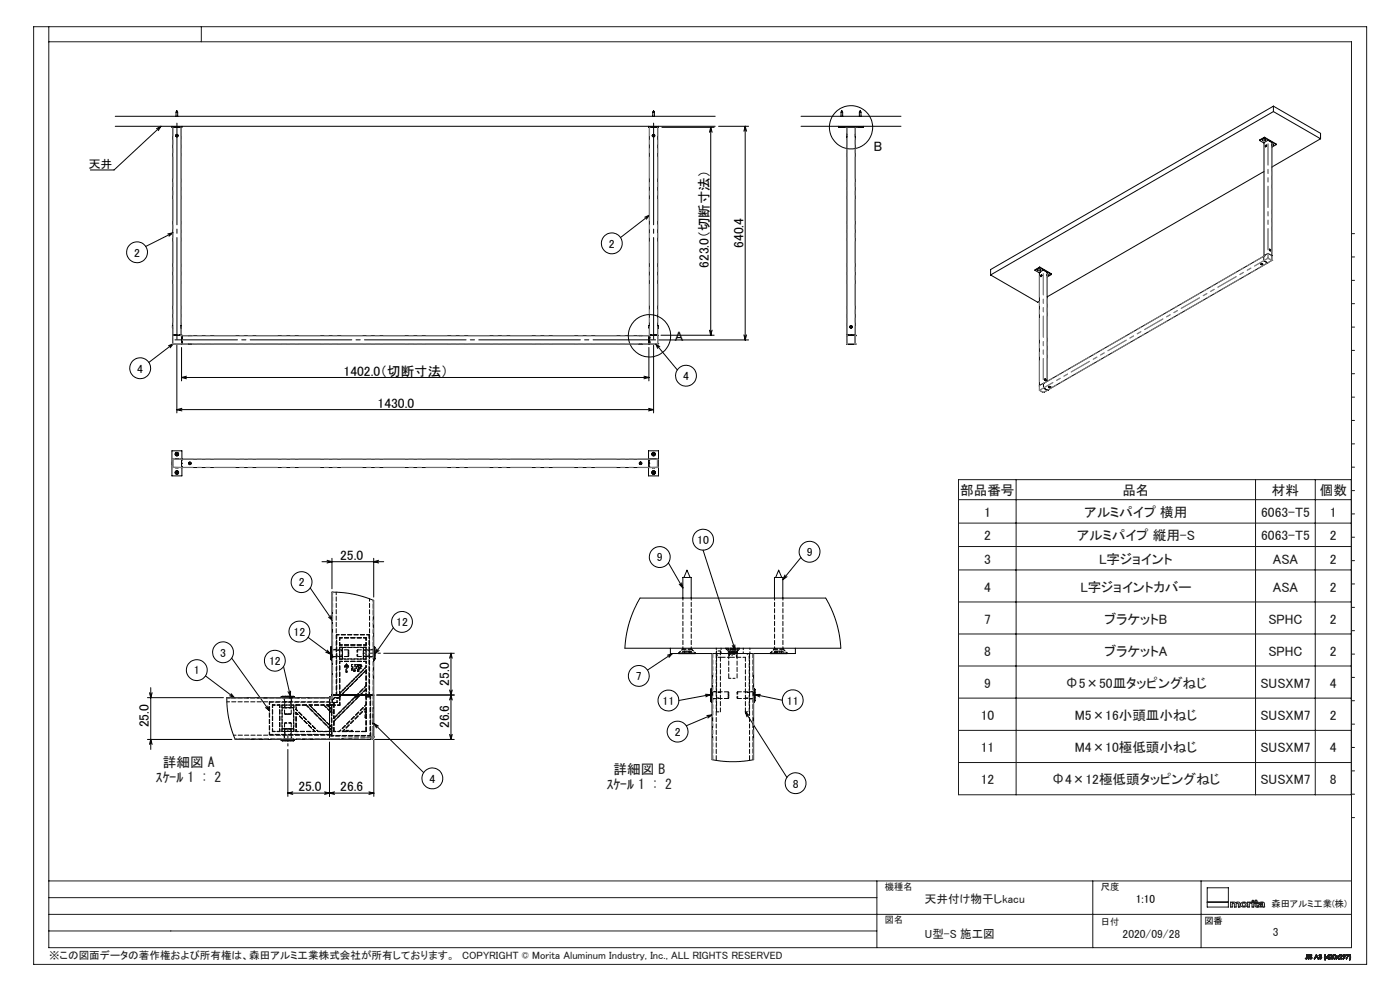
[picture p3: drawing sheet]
<svg xmlns="http://www.w3.org/2000/svg" width="420mm" height="297mm" viewBox="0 0 420 297" stroke-linecap="round" stroke-linejoin="round" font-family="sans-serif">
<g fill="none" stroke="#000" stroke-width=".3">
<path d="M34.6 37.8h180M34.6 34.9h180M48.3 37.8l-14.1 13.1h-7.1M48.3 37.8l-.8 1.4M48.3 37.8l-1.3 .8M51.6 37.8v.4h3v-.4M51.8 38.2v62.3M52.6 38.2h.1M52.6 38.2h1M52.8 34.9v-1.3h.5v1.3M52.9 33.6l.2-.4 .1 .4M53.6 38.2h.1"/>
<path d="M54.3 38.2v62.4M194.6 37.8v.4h3v-.4M194.8 38.2v62.4M195.6 38.2h.1M195.6 38.2h1M195.8 34.9v-1.3h.5v1.3M195.9 33.6l.2-.4 .2 .4M196.6 38.2h.1M197.3 38.2v62.3M198.6 38.2h15.6M213.2 38.2v62.3M213.2 38.2l.4 1.4"/>
<path d="M213.2 38.2l-.4 1.4M215.6 37.8h9M223.6 37.8v64.1M223.6 37.8l.4 1.5M223.6 37.8l-.4 1.5M240.3 37.8h30M240.3 34.9h30M251.6 37.8v.4h7.4v-.4M252.1 38.2h.1M252.1 38.2h.9M252.3 34.9v-1.3h.5v1.3M252.4 33.6l.2-.4 .1 .4"/>
<path d="M253 38.2h.1M254.1 38.2v62.3M256.6 38.2l-.1 64.9M257.6 38.2h.1M257.6 38.2h1M257.8 34.9v-1.3h.5v1.3M257.9 33.6l.2-.4 .1 .4M258.6 38.2h.1M382 31.8v1.6M382 33.4l14.2 8.2M382 31.8l14.2 8.2v1.6M382 33.4l-84.8 49"/>
<path d="M382 31.8l-84.8 49v1.6M52.9 40.6l.3 .1zM53 40.6h.1M53 40.7h.1M195.9 40.6l.3 .1zM196 40.6h.1M196 40.7h.1M254 40.2v.9M254 40.2h.1M254 41.1h.1M256.6 40.2h.1M256.6 41.1h.1"/>
<path d="M256.6 40.2v.9M377.9 42.1l1.3 .8M378.7 42h.1M378.8 41.8l-.1 .2M379 41.9h.2M379 42v.1M379 41.9v.1M379 42.1h.2M379 42h.1M379 41.9h.1M379 41.9v.2M379 42h.2"/>
<path d="M379.1 41.9h.1M379.1 42h.1M379.2 41.9h.1M379.2 42h.1M379.2 41.9v.2M379.2 41.9v.1M379.2 42.7h.1M379.2 42.7v34M379.2 51.4l-65.1 37.6M379.2 42v.1M379.3 41.8l.1 .2M379.3 41.3l-1.4 .8"/>
<path d="M379.3 41.3l3.6 2.1M379.3 41.1l3.6 2.3M379.3 41.1v.2M379.3 41.1l-1.4 1M379.4 42h.1M379.7 43.6h.2l-.2 .3zM379.7 43.8h.1M379.8 43.6l-.1 .2M379.8 43.8h-.1M379.8 43.6v.2M379.8 43.7h.1M379.9 43.5v.4l-.3 .1"/>
<path d="M380.4 42h.1M380.4 42l-1.2 .7M380.4 42l1.2 .7M381.6 43.3a.27 .27 0 0 1 .3 0 .27 .27 0 0 1 0 .4 .27 .27 0 0 1-.3 0l.4-.2zM381.6 43.5h.1M381.6 42.7h.1M381.6 42.7v33.9M381.6 43.4h.1M381.6 43.5v.1M381.7 43.5l.1 .1M381.7 43.5h.1M381.8 43.5h.1"/>
<path d="M381.8 43.4h.1M381.8 43.4v.2M381.8 43.5v.1M381.9 43.3l.1 .2M382.9 43.4l-1.3 .7M396.2 41.6l-14.6 8.5M51.9 69.8l-8.2 4.1M51.9 69.8l-1.2 1M51.9 69.8l-1.6 .3M194.8 64.5l-8.6 6.7M194.8 64.5l-.9 1.2M194.8 64.5l-1.4 .6"/>
<path d="M378.3 79.2l.2-.2 .3 .2M378.5 79.2h.1M378.6 79.2h.1M378.6 79.2h-.1M379.1 78.1h.1M379.1 76.8h.1M379.1 76.8l-66 38.1M379.1 76.8v1.3M379.2 78.1l1.1 .7M379.2 76.7h.1M379.2 76.6h.1M379.2 76.7l-.1 .1"/>
<path d="M380.3 78.8h.1M380.3 78.8l-66.1 38.1M380.4 75.9h.1M380.4 75.9l-1.2 .7M380.4 75.9l1.2 .7M380.9 74.7l-.1 .3 .3 .2M380.9 74.7h.1M381 74.9v.1M381 74.9l.1 .1M381 74.8v.2M381 75h.1M381 74.8v.1"/>
<path d="M381 74.9h.1M381.1 74.9v.1M381.5 78.1l-1.2 .7M381.5 78h.1M381.5 78.1h.1M381.5 78v.1M381.6 76.6l-.1 1.4M381.6 76.6v.1M51.7 97.6l.1 .8M51.8 97.5v.9M51.8 98.4h.1M51.8 97.5h.1"/>
<path d="M51.8 97.5l-.1 .1M54.3 98.4h.1M54.3 97.5h.1M54.4 97.5v.5M54.4 98v.4M54.4 97.5v.1M194.8 97.5v.9M194.8 98.4h.1M194.8 97.5h.1M197.3 98.4h.1M197.3 97.5h.1M197.4 97.5v.5"/>
<path d="M197.4 98v.4M197.4 97.5v.1M212.8 99l.4 1.5M213.6 99l-.4 1.5M255.2 97.9l.2 .1zM255.3 97.8v.3zM297.2 82.4l14.1 8.2 .5-.3M310.5 81l1.3 .8M311.4 80.9h.1M311.4 80.8l.3-.1a.27 .27 0 0 1 .1 .5 .27 .27 0 0 1-.4-.3zM311.4 80.8l.1-.1a.31 .31 0 0 1 .5 0 .31 .31 0 0 1-.1 .5 .31 .31 0 0 1-.5-.2zM311.4 80.7v.2"/>
<path d="M311.5 81h.1M311.6 80.9h.1M311.6 80.8h.1M311.6 80.8v.2M311.6 80.9l-.1 .1M311.6 81h.1M311.7 81h.1M311.7 80.9h.1M311.8 80.9h.1M311.8 80.8h.1M311.8 80.8v.2M311.8 80.9v.1"/>
<path d="M311.8 80.8l-.3 .1M311.8 81.6h.1M311.8 81.6v33.9l1.1-.6M311.9 80.7l.1 .2M311.9 80.2l-1.4 .8M311.9 80.2l3.6 2.1M311.9 80l3.6 2.3M311.9 80v.2M311.9 80l-1.4 1M312 80.9h.1M312.2 82.9h.1M312.3 82.7h.1"/>
<path d="M312.3 82.5v.2M312.3 82.6v.1M312.3 82.6h.1M312.4 82.6l-.1 .1M312.5 82.4h.1M312.5 82.4l-.3 .5M312.9 81h.1M312.9 81l-1.1 .6M313 81l1.1 .6M314.1 82.4h.1M314.1 82.2a.26 .26 0 0 1 .4 0 .26 .26 0 0 1 0 .4 .26 .26 0 0 1-.4 0l.5-.2zM314.1 81.6h.1"/>
<path d="M314.1 81.6v32.7M314.1 82.5h.1M314.2 82.3h.1M314.2 82.4h.1M314.2 82.3h-.1M314.2 82.4v.1M314.3 82.4l.1 .1M314.3 82.4h.1M314.4 82.3h.1M314.4 82.4h.1M314.4 82.3v.2M314.4 82.3h-.1"/>
<path d="M314.4 82.4v.1M314.4 82.3v.1M314.5 82.2l.1 .2M315.5 82.3l-1.4 .7M51.8 100.5v2.5M51.8 100.5h.1M51.8 103h.1M51.8 103l.2 .1M51.8 100.5h2.5M52 103.1h.1M52 103l-7.3 5.6M52 103l-1 1.2"/>
<path d="M52 103l-1.4 .6M52 103.1h2.5M52.1 100.5h.1M52.3 100.5h.1M52.6 100.5h.1M52.8 100.5h.1M53.1 103.5v20.3M53.8 100.5h.1M54 100.5h.1M54.3 100.5h.1M54.3 100.6h.1M54.3 100.5l.1 .1"/>
<path d="M54.4 100.6h140.4M54.5 104.1v10.1M54.5 113.1h140.2M54.5 113.1l1.5 .4M54.5 100.6h.1M54.5 103.1h.1M54.5 101.1h.1M54.5 102.8h.1M54.5 102.7h.1M54.5 102.4h.1M54.5 101.4h.1M54.5 100.9h.1"/>
<path d="M54.5 101.2h.1M54.5 102.3h.1M54.5 100.6v2.5M54.5 103.1h140.2M56 112.7l-1.5 .4M56.6 100.6h.4M56.6 103.2h.8M56.6 100.6h.1M56.6 103.1v.1M57 100.5l.4 .1M57 100.5l-.4 .1M57 100.6h.4"/>
<path d="M57.4 100.6h.1M57.4 103.1v.1M191.8 100.6h.8M191.8 103.2h.4M191.8 100.6h.1M191.8 103.1v.1M192.2 103.2h.4M192.6 103.2h-.4M192.6 100.6h.1M192.6 103.1v.1M193.2 112.7l1.5 .4M194.7 104.1v10.1"/>
<path d="M194.7 113.1l-1.5 .4M194.7 100.6h.1M194.7 103.1h2.5M194.7 103.1h.1M194.7 101.1h.1M194.7 101.2h.1M194.7 101.4h.1M194.7 102.3h.1M194.7 102.5h.1M194.7 102.7h.1M194.7 102.8h.1M194.7 100.9h.1"/>
<path d="M194.7 100.6v2.5M194.8 100.6h.1M194.8 100.5h.1M194.8 100.5h2.5M195.1 100.5h.1M195.4 100.5h.1M196.1 103.5v20.3M196.3 100.5h.1M196.5 100.5h.1M196.7 103l6.5 7.9M196.7 103l1.2 .9M196.7 103l.6 1.4"/>
<path d="M196.9 100.5h.1M197 100.5h.1M197.2 103.1h.1M197.3 100.5v2.5M197.3 103h.1M197.3 103l-.1 .1M197.7 101.9h26.9M198.3 100.5h15.9M223.2 100.4l.4 1.5M224 100.4l-.4 1.5M254 100.5h.1M254 100.5l.1 2.6"/>
<path d="M254 100.6h.1M254.1 103l.1 .1M254.1 103.1h.1M254.1 100.5h2.4M254.1 103v.1M254.1 103.1h2.4M254.2 103.1h.1M254.2 100.5h.1M254.3 100.5h.1M254.9 103.2h.8M254.9 103.1v.1M255.3 100.5h.1"/>
<path d="M255.7 103.1v.1M256.3 100.5h.1M256.5 103.1h.1M256.5 100.5h.1M256.6 100.5h.1M256.6 100.6h.1M311.8 115.6v1.4M311.8 117h.1M311.9 117l1.1 .6M312.9 114.9h.1M313 117.6h.1M313 114.9h.1"/>
<path d="M313 114.9l.1 1.4M313.1 114.9h.1M313.1 116.3h.1M313.1 114.9l-.1 .1M313.1 116.3l1.1 .6M313.4 113.6h.1M313.4 113.6l.3 .5M313.6 113.7v.2zM313.6 113.8h.1M313.6 113.8v.1M313.7 114.1h.1M314.2 116.9l-1.2 .7"/>
<path d="M314.2 116.9h.1M314.5 116h.1M314.5 116l.2-.2 .4 .2M314.7 116h.1M314.8 116h-.1M314.8 116l-.1 .1M314.8 116l.1 .1M314.9 116h-.1M314.9 116v.1M315.1 116h.1M51.8 138.5v.8M51.8 138.5h.1"/>
<path d="M51.8 139.3h.1M52.7 137.5h.8M52.7 137.5v.1M52.8 136l.2-.1a.26 .26 0 0 1 .3 .2 .26 .26 0 0 1-.3 .2zM53.1 122.8h143M53.1 122.8l1.5 .4M53.5 137.5v.1M54.3 137.6h.1M54.5 137.6v.1M54.5 137.6h.1M54.5 137.6h-2.7v2.5M54.5 138.8h.1"/>
<path d="M54.5 139.8h.1M54.5 137.9h.1M54.5 137.6v2.5M54.5 137.6h140.2M54.6 122.4l-1.5 .4M54.6 137.6v-2.5h-3v7.5h3v-2.5M56.8 138.8l.3 .1zM56.9 138.7l.1 .3zM192 138.8l.3 .1zM192.1 138.7l.1 .3zM194.6 122.4l1.5 .4M194.6 137.6v-2.5h3v7.5h-3v-2.5"/>
<path d="M194.7 137.6v.1M194.7 137.6h.1M194.7 137.6h2.6v2.5h-145.4M194.7 138.8h.1M194.7 139.8h.1M194.7 137.9h.1M194.7 137.7v2.4M194.8 137.6h.1M194.8 137.6h2.5M195.7 137.5h.8M195.7 137.5v.1M195.8 136l.2-.1 .3 .1a.26 .26 0 0 1-.2 .4 .26 .26 0 0 1-.3-.4z"/>
<path d="M196.1 122.8l-1.5 .4M196.5 137.5v.1M197.3 138.5h.1M197.3 139.3h.1M197.4 138.5v.8M51.9 140.1h.1M52.7 140.2h.8M52.7 140.1v.1M52.8 141.5l.3-.1 .2 .3-.3 .1zM53.5 140.1v.1M54.3 140.1h.1M54.5 140.1h.1"/>
<path d="M194.7 140.1h.1M194.8 140.1h.1M195.7 140.2h.8M195.7 140.2h.7M195.7 140.1v.1M195.8 141.5l.2-.1a.26 .26 0 0 1 .3 .2 .26 .26 0 0 1-.3 .2zM196.5 140.1v.1M196.5 140.2h-.1M93.1 176.2l6.7 9.8M96.6 168.3h18.5M98.1 167.9l1.5 .4-1.5 .4M99.6 167.3v9.2"/>
<path d="M112.1 167.3v11.7M113.6 167.9l-1.5 .4 1.5 .4M192 179.2h55.7l1.7 3.3 1.6 4.3 .8 3.7 .4 3.8h-64.7l.4-3.8 .8-3.8 1.4-3.8zM200.5 168.7l4.4 7.5M203.8 175.1l1.1 1.1M204.5 174.7l.4 1.5M204.9 179.2v-6.1h2.5v6.1M205.2 173.1l.9-2.2 .9 2.2M210.9 164.9l9.6 29.9M232.3 179.2v-6.1h2.5v6.1M232.7 173.1l.9-2.2 .9 2.2M235.5 172.3l-.7 1.4"/>
<path d="M236.1 172.8l-1.3 .9M240.3 167.1l-5.5 6.6M69.5 197.2l11.4 15.8M85.1 199.7l2 9M92.4 191l6.8 5M97.7 195.5l1.5 .5M98.2 194.8l1 1.2M98.6 185l1.2 1M99.2 184.5l.6 1.5M99.3 193.8v4M99.3 193.8l-.1 .3v3.3l.1 .4M99.3 197.8h.3"/>
<path d="M99.3 193.8h.3M112.1 197.8h.3M112.1 193.8h.3M112.4 193.8v4M112.4 193.8l.1 .3v3.3l-.1 .4M113.1 194.5l-.6 1.4M113.7 194.9l-1.2 1M115.1 195.8h21.2M118 188.1l-5.5 7.8M135.3 195.8v25.8M135.3 195.8l.4 1.5M135.3 195.8l-.4 1.5"/>
<path d="M201.1 194.3v1.6h37.5v-1.6M201.7 195.9l-7.5 4.9M201.7 195.9l-1 1.1M201.7 195.9l-1.5 .5M203.6 195.9h5M213.6 195.9v31.8l5.1 .6 3.5-.1 3.9-.5v-31.8M219.7 193.5l.8 1.3M220.5 193.2v1.6M231.1 195.9h5M44.2 209.1h22.8M44.8 207.6l.4 1.5 .4-1.5M45.2 206.1v18.5"/>
<path d="M61.6 202.6l8.7 6.5M68.9 208.5l1.4 .6M69.4 207.9l.9 1.2M79.7 212.1l1.2 .9M80.3 211.6l.6 1.4M84.3 208.8l.4-.1h3.3l.3 .1M84.3 208.8h4M84.3 208.8v.3M86.4 207.3l.7 1.4M87.2 207.1l-.1 1.6M88.3 208.8v.3M98.8 209v12.6h-28.2l-.2-.2-1.1-3.4-.7-2.7-.4-3.1-.2-3.1h30.8"/>
<path d="M98.8 211.3h.1M98.8 212h.1M98.8 217.4h.1M98.8 218.3h.1M98.8 219.2h.1M98.8 210.4h.1M98.8 213.1h.1M98.8 209.1v.2M98.8 208.9v.2M98.8 208.9l.6 .1M98.8 208.9l.1 .1M99.5 208.8l-.2 .1"/>
<path d="M99.5 208.3h.1M99.5 208.3l.1 .5M99.6 208.3h.2M99.6 208.8l-.2 .2M99.6 208.3v-30.9l6.1 .6 3.2 .8 3.2 1.1v28.4M99.8 208.3h12.3M101 208.3h.1M102.4 208.3h.1M107.1 208.3h.1M108.1 208.3h.1M109.8 208.3h.1M110.7 208.3h.1"/>
<path d="M110.8 208.3h.1M112.1 208.3v12.5M112.1 216.8l15 14.8M112.1 216.8l1.4 .8M112.1 216.8l.9 1.4M113 208.3h23.3M134.9 206.8l.4 1.5M135.3 208.3l.4 1.5M135.3 208.3l-.4 1.5M135.7 206.8l-.4 1.5M211.6 208.1l1.5 .1M213.1 208.2l-9.4 1.7"/>
<path d="M213.1 208.2l-1.4 .6M213.4 206.4l-.3 .3v3.3l.3 .4M213.4 206.4v4M213.4 206.4h.2M213.4 210.4h.2M213.6 214.2l-7.7 3.3M213.6 214.2l-1.2 1M213.6 214.2l-1.5 .3M223.6 213.4l12.5 19.6M223.6 213.4l1.2 1M223.6 213.4l.5 1.4M226.1 206.4h.2"/>
<path d="M226.1 210.4h.2M226.3 206.4v4M226.3 206.4l.3 .3v3.3l-.3 .4M226.6 208.2l8.1 1.7M226.6 208.2l1.3 .7M228.1 208.1l-1.5 .1M44.2 221.6h25.4M44.8 223.1l.4-1.5 .4 1.5M84.3 221.9l.4 .2h3.3l.3-.2M84.3 221.9h4M84.3 221.6v.3M86.4 224.6v14.1"/>
<path d="M86.4 237.7h25.7M86.4 237.7l1.4 .4M87.8 237.3l-1.4 .4M88.3 221.6v.3M97.4 237.3l1.4 .4M98.8 221.4v.2h12.6M98.8 220.1h.1M98.8 220.2h.1M98.8 237.7l-1.4 .4M98.8 222.4v16.3M98.8 237.7l1.6 .4M100.4 237.3l-1.6 .4"/>
<path d="M110.7 237.3l1.4 .4M111.4 221.6h.1M112.1 220.8l-.2 .6-.5 .2M112.1 220.8h.1M112.1 221.8v16.9M112.1 237.7l-1.4 .4M112.4 221.6h23.9M134.9 220.1l.4 1.5M135.7 220.1l-.4 1.5"/>
<circle cx="255.3" cy="38.2" r="6.5"/>
<circle cx="53.1" cy="40.7" r=".39"/>
<circle cx="53.1" cy="40.7" r=".33"/>
<circle cx="196" cy="40.7" r=".39"/>
<circle cx="196.1" cy="40.7" r=".33"/>
<circle cx="379.1" cy="42.1" r=".27"/>
<circle cx="379.1" cy="41.9" r=".29"/>
<circle cx="379.8" cy="43.7" r=".23"/>
<circle cx="41.1" cy="75.6" r="3.1"/>
<circle cx="183.5" cy="72.9" r="3.1"/>
<circle cx="378.6" cy="79.1" r=".23"/>
<circle cx="378.6" cy="79.2" r=".2"/>
<circle cx="381" cy="74.9" r=".18"/>
<circle cx="381" cy="75" r=".23"/>
<circle cx="255.3" cy="98" r=".32"/>
<circle cx="255.3" cy="98" r=".4"/>
<circle cx="312.3" cy="82.6" r=".2"/>
<circle cx="312.3" cy="82.6" r=".23"/>
<circle cx="42.1" cy="110.4" r="3.1"/>
<circle cx="194.8" cy="100.6" r="6.4"/>
<circle cx="205.8" cy="112.6" r="3.1"/>
<circle cx="313.6" cy="113.9" r=".18"/>
<circle cx="313.6" cy="113.9" r=".23"/>
<circle cx="314.8" cy="116" r=".18"/>
<circle cx="314.8" cy="116" r=".22"/>
<circle cx="53.1" cy="136.1" r=".5"/>
<circle cx="53.1" cy="136.1" r=".54"/>
<circle cx="57" cy="138.9" r=".33"/>
<circle cx="57" cy="138.9" r=".4"/>
<circle cx="192.2" cy="138.9" r=".4"/>
<circle cx="192.2" cy="138.9" r=".33"/>
<circle cx="196.1" cy="136.1" r=".54"/>
<circle cx="196.1" cy="136.1" r=".5"/>
<circle cx="53.1" cy="141.6" r=".5"/>
<circle cx="53.1" cy="141.6" r=".54"/>
<circle cx="196.1" cy="141.6" r=".54"/>
<circle cx="196.1" cy="141.6" r=".5"/>
<circle cx="90.5" cy="174.5" r="3.1"/>
<circle cx="197.9" cy="166.9" r="3.1"/>
<circle cx="210.9" cy="161.7" r="3.1"/>
<circle cx="242.9" cy="165.4" r="3.1"/>
<circle cx="66.9" cy="195.5" r="3.1"/>
<circle cx="82.5" cy="198" r="3.1"/>
<circle cx="89.8" cy="189.3" r="3.1"/>
<circle cx="120.6" cy="186.4" r="3.1"/>
<circle cx="59" cy="200.8" r="3.1"/>
<circle cx="191.7" cy="202.6" r="3.1"/>
<circle cx="200.5" cy="210" r="3.1"/>
<circle cx="203.3" cy="219.3" r="3.1"/>
<circle cx="237.8" cy="209.9" r="3.1"/>
<circle cx="129.7" cy="233.3" r="3.1"/>
<circle cx="238.7" cy="234.7" r="3.1"/>
</g>
<g fill="none" stroke="#191924" stroke-width=".3">
<path d="M10.1 8h399.9v281h-399.9zM14.6 8v276h390.8v-271.5h-390.8M60.4 8v4.5M405.4 70h1M405.4 77h1M405.4 84h1M405.4 91h1M405.4 98h1M405.4 105h1M405.4 112h1M405.4 119h1M405.4 126h1"/>
<path d="M405.4 133h1M287.5 143.8h117.9v94.4h-117.9zM287.5 149.8h117.9M287.5 156.8h117.9M304.8 143.8v94.4M376.7 143.8v94.4M394.6 143.8v94.4M405.4 140h1M405.4 147h1M405.4 154h1M287.5 163.8h117.9M287.5 170.8h117.9"/>
<path d="M405.4 161h1M405.4 168h1M405.4 175h1M287.5 180.4h117.9M287.5 190h117.9M287.5 199.6h117.9M405.4 182h1M405.4 189h1M405.4 196h1M287.5 209.2h117.9M287.5 218.9h117.9M405.4 203h1"/>
<path d="M405.4 210h1M405.4 217h1M287.5 228.5h117.9M405.4 224h1M405.4 231h1M405.4 238h1M405.4 245h1M14.6 279h248.5M14.6 274h390.8M14.6 269h248.5M14.6 264h390.8M263.1 264v20"/>
<path d="M327.8 264v20M360.3 264v20M362.2 270.4h6.3M362.2 266.1h6.3v5.7h-6.3zM369.2 270.4h.5v.1l.5-.2 .5 .3a.75 .75 0 0 1 1.3 .2v1h-.5v-.9a.34 .34 0 0 0-.4-.3 .34 .34 0 0 0-.3 .4v.8h-.5v-.9a.32 .32 0 0 0-.3-.3 .32 .32 0 0 0-.3 .4v.8h-.5zM372.4 270.6a.94 .94 0 0 1 1.2-.2 .94 .94 0 0 1 .3 1.2 .94 .94 0 0 1-1.2 .3 .94 .94 0 0 1-.3-1.3zM374.3 270.4h.5v.1l.7-.2v.3l-.7 .3v.9h-.5zM375.6 270.4h.5v1.4h-.5zM376.6 269.8h.4v.6h.4v.2h-.4v.9l.4 .1v.3l-.8-.2v-1.1h-.3v-.2h.3zM377.7 270.6a.96 .96 0 0 1 1.1-.2 .96 .96 0 0 1 .5 1.1l.1 .3-.6-.1a.69 .69 0 0 1-.8 .2 .69 .69 0 0 1-.4-.7l.3-.2a.65 .65 0 0 0 .9-.4l-1.2 .2zM378 271.3l.8-.2a.44 .44 0 0 1-.3 .5 .44 .44 0 0 1-.5-.2zM391.7 287.2l-.1 .1"/>
<path d="M392.1 286.9l-.2 .4-.2-.1M392.1 286.9l-.1 .4-.3-.1M392.1 286.9v-.8l.1 .8M392.2 286.9v.4h-.6M392.2 286.9l-.2 .5-.4-.1M392.5 286.1l.2 1.3zM392.9 287.1h-.1M393.5 286.4l-.4-.1 .5 .9-.4 .2-.4-.3M393.5 286.4l-.4-.2 .1 .4a.41 .41 0 0 1 .3 .6 .41 .41 0 0 1-.7-.1M393.6 286.3l-.5-.2-.2 .2 .6 .8-.4 .2-.2-.2M393.6 286.3l-.6-.1-.1 .3 .6 .6-.3 .2-.3-.2M393.6 286.3l-.1 .1"/>
<path d="M394.9 286.1l.6 1.3-.3-.5h-.6l-.3 .5zM394.9 286.4l.2 .4h-.4zM395.6 287h.2M395.7 286.4l.5-.3 .3 .8-.4 .5-.4-.1-.1-.3M395.7 286.4l.3-.3a.32 .32 0 0 1 .4 .1 .32 .32 0 0 1-.1 .5 .42 .42 0 0 1 0 .7 .42 .42 0 0 1-.7-.4M395.7 286.4h.1M395.8 286.4l.3-.2 .2 .1-.3 .3M395.8 286.4l.2-.2 .3 .1-.3 .3M396 286.7l.3 .1v.4l-.3 .1-.2-.3M396 286.7h.1a.3 .3 0 0 1 .3 .4 .3 .3 0 0 1-.3 .2 .3 .3 0 0 1-.3-.3M396 286.6v.1M397.5 287.7h.1"/>
<path d="M397.5 286.1l-.2 .7 .2 .9M397.5 286.1l-.2 .6 .2 1M397.5 286.1h.2M397.7 286.1l-.2 .6 .1 1M398.5 286.4v.5h-.4zM398.6 286.1h.1M398.6 286.1l.1 1-.2 .3v-.3h-.7zM398.9 286.5l.2-.4 .5 .1 .1 .3-.2 .4M398.9 286.5a.42 .42 0 0 1 .6-.3 .42 .42 0 0 1 0 .7M398.9 286.5h.1M399 286.5l.2-.3h.3l.1 .3-.3 .3M399 286.5a.3 .3 0 0 1 .4-.3 .3 .3 0 0 1 .1 .5l-.2 .1"/>
<path d="M399.3 286.8l-.4 .6h.8l-.6-.1 .4-.4M400 286.2h.6v1.1a.61 .61 0 0 1-.8-.3 .61 .61 0 0 1 .2-.8zM401.8 286.5l.2-.4 .5 .1 .1 .3-.2 .4M401.8 286.5a.43 .43 0 0 1 .6-.4 .43 .43 0 0 1 0 .8M401.8 286.5h.1M401.9 286.5l.2-.3h.3l.1 .3-.3 .3M401.9 286.5a.29 .29 0 0 1 .4-.3 .29 .29 0 0 1 .1 .5l-.2 .1M402.2 286.8l-.5 .6M402.4 286.9l-.4 .4 .6 .1h-1.1l-.3-.4-.4 .4 .4-.5-.4-.4 .4 .3 .5-.3-.4 .4 .4 .5M403 286.3h.4v.4h-.4zM403.3 286.8l-.5-.3 .4-.4 .4 .2-.1 .5M403.3 286.8a.39 .39 0 0 1-.4-.5 .39 .39 0 0 1 .6-.2 .39 .39 0 0 1 0 .6v.1"/>
<path d="M403.3 286.8l-.3 .6 .5-.6M403.9 286.1h.8l-.7 1.3 .5-1.2zM404.8 287.7h.2M404.9 286.1l.1 1-.2 .6M404.9 286.1h.1M405 286.1l.2 1.1-.2 .5M405 286.1l.2 1-.2 .6"/>
<circle cx="373.2" cy="271.1" r=".5"/>
<circle cx="375.9" cy="270" r=".24"/>
<circle cx="400.3" cy="286.8" r=".46"/>
</g>
<path d="M108.9 195.8h5.2M86.4 223.6v-5.3" fill="none" stroke="#000" stroke-width=".3" stroke-dasharray="30.5 1.3 1.3 1.3" stroke-dashoffset="29.8"/>
<path d="M53.1 36.1v66.3M196.1 36.1v66.3" fill="none" stroke="#000" stroke-width=".3" stroke-dasharray="30.5 1.3 1.3 1.3" stroke-dashoffset="-.8"/>
<path d="M196.7 101.9h-144.2" fill="none" stroke="#000" stroke-width=".3" stroke-dasharray="30.5 1.3 1.3 1.3" stroke-dashoffset="11.7"/>
<g fill="none" stroke="#808080" stroke-width=".3" stroke-dasharray="6.3 1.3 1.3 1.3 1.3 1.3">
<path d="M379 41.9h.1M379.1 41.9v.1M379.2 41.9v.1M379.2 41.9h.1M381.6 43.4h.1M381.7 43.4v.1M381.8 43.4h.1M379.2 78.1l1.1-.7M379.2 76.7h.1M379.2 76.6v.1M379.2 76.7l-.1 .1M380.3 78.8l1.1-.7"/>
<path d="M380.3 77.4l.1-.1M380.3 77.4h.1M380.3 77.4l.1 .1M380.4 77.3v-1.4M380.4 77.4v.1M380.4 77.4h.1M380.4 77.5l-1.2 .6M380.4 77.5l.1-.2M380.4 77.5v-.1M380.4 77.5h.1M380.4 77.4v-.1M380.4 77.4l.1-.1"/>
<path d="M380.4 75.9l.1 1.4M380.5 77.3l-.1 .1M380.5 77.3h-.1M380.5 77.3h.1M380.5 77.3l1 .7M381.4 78.1l.1-.1M381.4 78.1l-1-.6M381.4 78.1h.1M381.5 78.1h-.1M381.5 78h.1M381.5 78l.1-1.4M381.6 78h-.1"/>
<path d="M311.6 80.8v.1M311.6 80.9h.1M311.7 80.9h.1M311.8 80.8v.1M314.2 82.3h.1M314.2 82.4h.1M314.3 82.4h.1M314.4 82.3h.1M51.8 103h.1M51.9 100.4v2.5M51.9 103l-.1-.1M51.9 103h.1"/>
<path d="M51.9 103h-.1M51.9 102.9l.1 .1M51.9 102.9h-.1M51.9 102.9v.1M52 103h.1M52 103h-.1M52 103.1l-.1-.1M52 103l2.5 .1M52 103v.1M54.3 100.6v-.1M54.3 100.6v-.2M54.3 100.5h.1"/>
<path d="M54.3 100.5l.1 .1M54.4 100.6h-.1M54.4 100.6h.1M54.5 100.6h-.2M194.7 103.1l2.5-.1M194.8 100.6h.1M194.8 100.5l.1 .1M194.8 100.5v.1M194.8 100.5h.1M194.9 100.4v.2M194.9 100.6h-.1M194.9 100.6h-.2"/>
<path d="M197.2 103v-.1M197.2 103v.1M197.2 103.1h.1M197.2 102.9l.1-2.5M197.3 103l-.1-.1M197.3 103l-.1 .1M197.3 103v-.1M197.3 103h.1M197.3 103v.1M197.3 102.9h-.1M197.3 102.9v.1M254.1 100.6h.1"/>
<path d="M254.1 103.1v-.1M254.1 102.9v-2.5M254.1 103v-.1M254.1 103v.1M254.1 100.4l.1 2.5M254.1 103.1h.1M254.1 103l.1-.1M254.1 103h.1M254.2 102.9h-.1M254.2 102.9v.1M254.2 102.9l-.1 .1M254.2 103h2.3"/>
<path d="M254.2 103.1v-.1M254.2 103.1h-.1M256.4 103.1v-.1M256.4 103.1l.1-.1M256.4 103h.1M256.5 103v-.1M256.5 103h.1M256.5 102.9v-2.5M256.5 103.1v-.1M256.5 103h-.1M256.6 102.9h-.1M256.6 102.9l-.1 .1"/>
<path d="M256.6 102.9v.1M256.6 103h.1M256.6 103h-.1M256.6 103v.1M256.6 103l-.1 .1M256.6 100.4v2.5M256.6 100.6h.1M311.8 115.5l.1 1.4M311.9 116.9h-.1M311.9 116.9h.1M311.9 116.9v.1M311.9 117v-.1"/>
<path d="M311.9 116.9l1.2-.7M312 117l1 .6M312 117h.1M312 117l-.1-.1M312 117h-.1M313 115v-.1M313 114.9v.1M313 114.9h.1M313 117.6h.1M313 117.6h-.1M313 117.6l1.2-.7M313.1 114.9l-.1 .1"/>
<path d="M313.1 116.3l-1.2 .7M51.8 140v-2.3M51.8 137.7l.1-.1M51.8 140h.1M51.8 137.7h.1M51.8 140l.1 .1M51.8 137.7v-.1M51.9 137.6h.1M51.9 137.6v.1M51.9 137.6l-.1 .1M51.9 137.7h-.1M51.9 137.7v-.1"/>
<path d="M52 137.6h.1M52 137.6h-.1M52 140h-.2M52 140h-.1M52 137.7h-.2M52 137.7v2.3M52 137.7h-.1M52 140h.1M52 140l2.5 .1M52 137.6v.1M52 137.6h2.5M52 137.7l-.1-.1"/>
<path d="M52 137.7h.1M54.3 137.6h.1M54.5 137.6l-2.5 .1M194.7 137.6h2.5M194.9 137.6h.1M197.2 140h.1M197.2 140v-.1M197.2 137.7l-2.5-.1M197.2 137.6h.1M197.2 137.6v.1M197.2 139.9l.1 .1M197.2 139.9v-2.2"/>
<path d="M197.2 137.7h.1M197.2 137.7l.1-.1M197.3 137.6h.1M197.3 137.6v.1M197.3 137.6h-.1M197.3 140h.1M197.3 137.7v2.3M197.3 137.7v-.1M197.3 137.7h.1M197.3 137.7l-.1-.1M197.3 140v.1M51.8 140.1v-.1"/>
<path d="M51.9 140h.1M51.9 140h-.1M51.9 140v.1M51.9 140.1h.1M52 140.1l-.1-.1M52 140.1v-.1M52 140.1h-.1M54.3 140.1h.1M54.5 140.1h-2.5M194.7 140.1l2.5-.1M194.9 140.1h.1M197.2 140.1v-.1"/>
<path d="M197.2 140.1h-2.5M197.2 140.1h.1M197.2 140.1l.1-.1M197.3 140.1h-.1M213.8 195.8v31.9M99.3 209v-.1M99.6 208.8l-.2 .2M99.6 208.8l.2 .4M99.6 208.7h-.1M99.8 209.2l-.4-.2M99.8 209.2h-.9M99.8 208.3v.9"/>
<path d="M111.4 221.1l.3-.3M111.4 221.1v.5M111.4 221.1l.3 .3M111.4 221.6l.3-.2M111.7 221.4l-.3 .2M111.7 221.4h.1M112 221.1l-.3-.3M112 221.1l-.3 .3M112 221.1l.2-.3M112 221.1h.1M112.2 220.8h-.5M112.2 220.8l-.2 .3"/>
<path d="M226 227.7v-31.9"/>
</g>
<path d="M51.9 38.1v62.3M194.9 38.1v62.3M254.1 38.1v62.3M54.3 100.4v-62.3M197.3 100.4v-62.3M256.5 100.4v-62.3" fill="none" stroke="#808080" stroke-width=".3" stroke-dasharray="6.3 1.3 1.3 1.3 1.3 1.3" stroke-dashoffset="3.8"/>
<path d="M54.5 103.1h140.2M194.7 100.6h-140.2M194.7 137.6h-140.2M54.5 140.1h140.2" fill="none" stroke="#808080" stroke-width=".3" stroke-dasharray="6.3 1.3 1.3 1.3 1.3 1.3" stroke-dashoffset="2.9"/>
<g fill="none" stroke="#000" stroke-width=".3" stroke-dasharray="1.3 .6" stroke-dashoffset=".5">
<path d="M100.9 177.5v30.8M110.9 179.4v28.9M100.9 190.2h9.9M101.9 198.2v9.7M101.9 191.1v2.2M101.9 194h7.9M101.9 198.2h7.9M101.9 193.3v-2.1M101.9 191.2h7.9M101.9 198.3h7.9M104 199l-.7 .7M104.4 195.8v-1"/>
<path d="M104.4 196.8v-1M104.6 199.7l-.6-.7M109.8 193.3h-7.9M109.8 191.2v2.1M109.8 197.5h-7.9M109.8 191.1h-7.9M109.8 193.3v-2.2M109.9 193.3v-2.2M110.8 196.6v11.7M219.4 195.4h.5h-1.1h.6M219.5 195.6h.4h-1.1h.7M219.6 197h4"/>
<path d="M220.3 195.6h-.4h1h-.6M220.3 195.4h-.4h1.1h-.7M68 209.2h30.9M68.1 210.3h30.8M81.7 211.3h2.2M81.8 211.3v7.9M81.8 219.2h2.1M81.8 211.3h2.1M81.8 219.2v-7.9M83.9 211.3v7.9M83.9 219.2h-2.1M83.9 211.3h-2.1"/>
<path d="M83.9 219.3h-2.2M84.6 219.2v-7.9M85.4 213.9h1M86.4 213.9h1M88.2 211.3v7.9M94.4 219.2l-5.5-5.5M98.1 211.3l.8 .7M98.2 211.3l.7 .7M98.9 209.2h.9M98.9 209v2.3M99.5 218.9v-.9M99.5 213.6v-.9"/>
<path d="M99.5 219.3h-4.1M99.5 212.8l-1.5-1.5M99.6 209.7l.7-.7M99.8 208.3v-30.9M99.8 209.2v-.9M100.1 211.3v4M100.2 210.5h.9M100.4 209.1l-.7 .7M100.9 208.3v-11.7M101.9 208.3h-2.3M101.9 211.3v-2.2M106.5 208.9h1"/>
<path d="M106.5 208.8h1M109.8 212.3l-6.9 6.9M218.4 208.3v-1M218.4 209.3v-1M70.1 220.3h28.8M80.8 220.2v-9.9M98.9 220.2h-11.7M99.4 220.5h11.7M111.1 220.5v-11.7"/>
</g>
<g fill="none" stroke="#000" stroke-width=".3" stroke-dasharray="1.3 .6" stroke-dashoffset=".4">
<path d="M101.9 198.2h8M101.9 197.5h.8M102.7 194h-.8M102.7 194.1h6.3M104.6 195.8v.8M104.6 194.9v.9M109 197.5h-6.3M109.1 197.5h.7M109.8 194h-.7M109.9 191.1h-8M109.9 193.3h-8M218.5 195.1v.7"/>
<path d="M221.2 195.8v-.7M81.7 219.3v-8M83.9 219.3v-8M84.6 211.3v.8M84.6 218.5v.7M84.7 218.4v-6.3M86.4 214.1h-.9M87.2 214.1h-.8M88.1 212.1v6.3M88.1 219.2v-.7M88.1 212.1v-.8M88.8 213.5l5.8 5.8"/>
<path d="M92.9 211.3h4.2M94.5 219.2l-5.7-5.6M97.2 211.3h-4.4M98 211.3h.9M98.9 211.3h-.8M98.9 213l-1.7-1.7M98.9 218.3l-7-7M98.9 218.4l-7.1-7.1M98.9 213.1l-1.8-1.8M98.9 217.4l.6 .6M98.9 217.3l.5 .5M98.9 212l.5 .5"/>
<path d="M98.9 212.1l.6 .6M98.9 210.4v.9M98.9 209v2.3M99.4 217.8v-4.2M99.4 218.9l-.5-.5M99.4 213.6l-.5-.5M99.5 213.6v4.3M99.5 213.6l-.6-.6M99.5 218.9l-.6-.6M99.5 212.8v.8M99.5 218.1v.8M99.6 210.6v-.9"/>
<path d="M99.7 209.8v.7M100.2 211.3v-.7M100.2 210.5v.8M100.4 209.1h.7M101.9 208.3v.9M101.9 208.3h-2.3M101.9 209v-.7M101.9 208.3h-.9M101.9 209.2h-.8M101.9 209.1h-.8M102.4 208.3l-.5 .5M102.5 208.3l-.6 .5"/>
<path d="M102.8 219.2l7-7M106.5 208.8l.6-.5M107.6 201.2v-.8M108.1 208.3l-.6 .5M109.8 206.6l-1.7 1.7M109.8 208.8h.9M109.8 208.9v2.3M109.9 208.9v-2.5M109.9 208.9v2.3M218.6 208.3v.9M218.6 207.5v.8"/>
</g>
<g fill="none" stroke="#000" stroke-width=".3" stroke-dasharray="1.3 .6">
<path d="M99.7 195.9v-.3M99.7 195.6h-.5M99.7 195.9h-.5M99.7 195h-.5M99.7 195.6v-.6M99.7 196.5v-.6M99.7 196.5h-.5M101 190.3l-.1-.1M101.9 193.3h.1M101.9 191.1h.1M101.9 198.2h.1M101.9 197.5h.1"/>
<path d="M101.9 194h.1M101.9 191.1v.1M101.9 198.2v.1M102.7 197.5h.1M102.7 194v.1M103.3 199.7l.2 .2M103.3 199.7h.1M103.5 199.9l.3-.3M103.5 199.9h.1M103.5 199.9l.3-.4M103.8 199.5v.1M104 199h.1"/>
<path d="M104.1 199.5v.1M104.1 199.5l.3 .4M104.1 199.6l.3 .3M104.4 196.8l.2-.2M104.4 199.9h.1M104.4 199.9l.2-.2M104.6 199.7h.1M104.6 194.9l-.2-.1M105.4 199.2h.1M105.8 199.2h.1M105.8 199.2h-.4M106.5 199.2h.1"/>
<path d="M106.9 199.2h-.4M106.9 199.2h.1M107.1 196.6l.2 .2M107.3 199.2h.1M107.3 194.8l-.2 .1M107.6 199.5h.1M107.6 199.5l.2-.1M107.8 199.2h-.5M107.8 199.2h.1M107.8 199.4h.1M107.8 199.4l.3 .4M108.1 199.8l-.3 .4"/>
<path d="M108.1 199.8h.1M108.3 199.3l-.5-.1M108.3 199.3h.1M108.5 199.8h.1M108.5 199.8l-.2-.5M109.1 197.5h-.1M109.1 194l-.1 .1M109.8 199.9h.1M109.8 197.5h.1M109.8 193.3h.1M109.8 194h.1M109.8 191.1v.1"/>
<path d="M109.8 198.2v.1M109.9 198.2h-.1M109.9 199.9h-.1M109.9 191.1h-.1M109.9 193.3h-.1M110.7 190.3l.1-.1M112 195.9h.6M112 195.6v.3M112 195.6h.6M112 195.9v.6M112 196.5h.6M112 195v.6"/>
<path d="M112 195h.6M203.6 195.7v.1M204.7 194.2v.4M204.8 195.2h.5M205.3 195.2h.5M206.5 195.2h.5M207 195.2h.4M207.5 194.6v-.4M208.6 195.7h-5M208.6 195.8v-.1M213.8 195.8v31.9M217.9 194.3v.2"/>
<path d="M218.6 194.8v-.5M218.6 194.8h.6M218.8 195.4v.2M218.8 195.6l-.2 .5M219.2 194.8h.4M219.2 194.8v-.5M219.6 194.8v-.5M219.6 194.8h.5M220.1 194.8v-.5M220.1 194.8h.4M220.5 194.8h.6M220.5 194.8v-.5"/>
<path d="M220.9 195.6l.1-.2M221.1 196.1l-.2-.5M221.1 194.8v-.5M221.9 194.5v-.2M226 195.8v31.9M231.1 195.7v.1M232.2 194.2v.4M232.3 195.2h.5M232.8 195.2h.5M234 195.2h.5M234.5 195.2h.4M235 194.6v-.4"/>
<path d="M236.1 195.7h-5M236.1 195.8v-.1M80.9 210.4l-.1-.1M81.7 211.3h.1M81.7 219.3l.1-.1M81.8 219.2h.1M81.8 211.3h.1M83.9 219.2h.1M83.9 211.3h.1M83.9 219.3v-.1M84.6 211.3h.1M84.6 219.2h.1"/>
<path d="M84.6 212.1h.1M84.6 218.5l.1-.1M85.4 213.9l.1 .2M85.5 216.6l-.1 .2M85.6 209.2h.6M85.6 209.2v-.6M86.2 209.2h.4M86.2 209.2v-.6M86.6 209.2v-.6M86.6 209.2h.5M87.1 209.2v-.6M87.2 214.1l.2-.2"/>
<path d="M87.4 216.8l-.2-.2M88.1 218.5v-.1M88.1 212.1h.1M88.2 211.3h-.1M88.2 219.2h-.1M88.8 213.5v.1M88.8 212.6h.1M88.8 219.3v-.1M88.8 211.3h.1M88.8 211.3h3.1M88.8 219.2h.1M88.9 213.7l-.1-.1"/>
<path d="M91.8 211.3h.1M91.9 211.3h.1M91.9 211.3l7.6 7.6M92.7 211.3h.1M92.9 211.3h-.1M94.4 219.2h.1M94.6 219.3l-.1-.1M95.4 219.3v-.1M95.5 219.2h-.1M97.1 211.3h.1M97.2 211.3h.1M98 211.3h.1"/>
<path d="M98.2 211.3h-.1M98.9 219.2h.6M98.9 211.3h.5M98.9 210.4h.1M98.9 211.3h.1M98.9 209h.1M98.9 211.3h.6M99.3 209h-.4M99.3 209h.1M99.3 209v-.1M99.4 209l.4 .2M99.4 209h-.1"/>
<path d="M99.4 211.3h.1M99.4 219.2h.1M99.4 219.2v-.3M99.4 218.9h.1M99.4 217.8l.1 .2M99.4 213.6h.1M99.4 212.5l.1 .2M99.4 219.2h-.5M99.5 217.9l-.1-.1M99.5 212.6l-.1-.1M99.5 218.9v.3M99.5 219.2h-.1"/>
<path d="M99.5 212.8v-.2M99.5 218.9h.1M99.5 218.1v-.2M99.5 213.6h.1M99.5 219.3v-.1M99.5 211.3h.1M99.6 208.3h.1M99.6 208.3v.4M99.6 208.7v.1M99.6 208.7h.1M99.6 208.7h-.1M99.6 208.7l-.3 .3"/>
<path d="M99.6 209.7l.1 .1M99.7 210.5l-.1 .1M99.7 209.8l-.1-.1M99.8 209.2l-.2-.4M100.1 211.3h.1M100.1 210.6l.1-.1M100.1 215.3l.1-.1M100.1 216.2h.1M100.1 219.3l.1-.1M100.1 216.2v3.1M100.1 211.3h-.6M100.2 210.6h.1"/>
<path d="M100.2 210.6h-.6M100.2 211.3h.1M100.2 210.6v-.1M100.2 210.5h.1M100.2 216.2h.1M100.2 215.1v.1M100.2 219.2h.1M100.4 209.1l-.1-.1M101 208.3h.1M101.1 210.5h.1M101.1 209.1h.1M101.1 209.2h.1"/>
<path d="M101.2 209l-.1 .1M101.2 209.2v-.2M101.8 219.2h.1M101.8 219.3v-.1M101.9 208.3h.1M101.9 208.8h.1M101.9 207.9v-.1M101.9 208.3v.5M101.9 209h.1M101.9 208.8v-.5M101.9 211.3h.1M101.9 209.2h.1"/>
<path d="M101.9 209.1v-.1M101.9 207.7v.1M102.7 219.3l.1-.1M102.9 219.2h-.1M103.8 201.4h.3M103.8 201.4h.1M103.8 218.9v.3M103.8 218.9l.2 .2M104 219.2v-.1M104.1 201.4h.1M105.4 200.4h.1M105.7 219.2v-.3"/>
<path d="M105.8 200.4h.1M106.2 201.2h.1M106.2 200.9h.1M106.5 200.4h.1M106.5 208.8v.1M106.9 200.4h.1M107.3 201.2h.3M107.3 201.2h.1M107.5 208.9v-.1M107.6 200.4h.1M107.6 200.4l.2 .1M107.6 200.1h.1"/>
<path d="M107.6 201.2h.1M107.8 200.2l-.2-.1M107.8 200.2h.1M107.8 200.5h.1M109.5 215.1h.3M109.7 213.4l-.2-.2M109.7 213.4h.1M109.8 212.3v-.1M109.8 206.6v-.1M109.8 219.2h-6.9M109.8 205.5v.1M109.8 211.2h.1"/>
<path d="M109.8 212.3v6.9M109.8 200.9h.1M109.8 208.8v.1M109.8 208.8v-.5M109.8 212.2v7M109.8 219.2h-7M109.8 219.2h.1M109.8 213.2h-.3M109.9 205.6h-.1M109.9 200.8l-.1 .1M109.9 206.4l-.1 .1M109.9 212.1l-.1 .1"/>
<path d="M109.9 219.3l-.1-.1M109.9 211.2h-.1M110.7 208.8h.1M110.7 208.8v-.5M110.7 208.8h.3M110.8 208.3v.5M111 208.9l.1-.1M111 208.8v.1M111.1 208.8h-.3M213.7 208.5v-.3M213.7 208.5h-.5M213.7 208.2h-.5"/>
<path d="M213.7 209.1v-.6M213.7 209.1h-.5M213.7 208.2v-.6M213.7 207.6h-.5M218.4 209.3l.2-.1M218.6 207.5l-.2-.2M221.1 209.2l.2 .1M221.3 207.3l-.2 .2M226 208.2v.3M226 208.2h.6M226 208.5h.6M226 207.6h.6"/>
<path d="M226 207.6v.6M226 209.1h.6M226 208.5v.6M80.9 220.1l-.1 .1M85.6 221.5v.5M86.2 221.5v.5M86.2 221.5h-.6M86.6 221.5h-.4M86.6 221.5v.5M87.1 221.5h-.5M87.1 221.5v.5M98.9 220.1h.6"/>
<path d="M99.4 220.2h-.5M99.4 220.2v.3M99.5 220.4l-.1 .1M99.5 220.4v-.3M99.5 220.1l-.1 .1M99.5 220.4h.1M111 220.4l.1 .1M111.2 221.1v.5M111.4 221.6l.5-.3M111.5 221l.3 .3M111.5 221l-.3 .1M111.7 220.8h.5"/>
<path d="M111.7 220.8l.3 .3M111.7 220.8l-.2 .2M111.8 221.3l.2-.2M111.9 221.3h.1M111.9 221.3h-.1M112 221.1l-.1 .2M112 221.1l.2-.3M112 221.1h.1M112.2 220.8l-.2 .3M213.8 227.7v-31.9M226 227.7v-31.9"/>
</g>
<g fill="none" stroke="#000" stroke-width=".3" stroke-dasharray="1.3 .6" stroke-dashoffset=".6">
<path d="M204.9 179.2v15.3M232.4 179.2v15.3M99.6 196.9h1.3M100.9 194.6h-1.3M101.9 198.2v9.6M105.4 199.2v1.2M106.5 199.2v1.2M107.3 199.2v2M107.3 194.8v2M110.7 190.3h-9.7M110.9 196.9h1.2M112.1 194.6h-1.2"/>
<path d="M207.4 194.5v-15.3M216.1 195.1h-1.1M216.1 197h-1.1M217.6 194.2l.9 .9M217.9 194.5h2M217.9 194.3h2M217.9 194.5l.9 .9M218.6 196.1h1.3M218.8 195.8v1.2M219.6 195.8v1.2M219.9 194.5h2M219.9 194.3h2"/>
<path d="M219.9 196.1h1.2M220.9 197v-1.2M221 195.4l.9-.9M221.2 195.1l.9-.9M234.9 194.5v-15.3M80.9 210.4v9.7M85.2 209.1v1.2M87.4 216.8h-2M87.5 210.3v-1.2M88.8 213.5v5.8M88.9 212.6v-1.3M94.6 219.3h-5.8"/>
<path d="M98.9 211.3h1.3M99.4 212.5v-1.2M99.5 211.3v1.3M99.5 219.3v1.1M99.5 218.1l-6.8-6.8M100.1 211.3h-1.2M100.2 215.2v-3.9M100.2 215.1l6.9-6.8M100.2 211.3v3.8M101.9 211.3v-2.1M105.4 200.4l.2 .5 .6 .3M105.8 200.4v-1.2"/>
<path d="M106.2 201.2l.4-.1 .3-.7M106.2 201.2l.6-.3 .1-.5M106.9 200.4v-1.2M107.1 208.3l2.7-2.8M107.1 208.3l2.7-2.7M107.8 200.5l.5-.2 .2-.5M109.8 208.9h1.2M111 208.9v11.5M213.6 209.5h1.3M214.9 207.2h-1.3M215 213.3h1.1M215 209.2h1.1"/>
<path d="M216.1 207.5h-1.1M218.6 203.3h1.3M219.9 203.3h1.2M221.3 207.3v2M223.6 213.3h1.2M223.6 209.2h1.2M224.8 207.5h-1.2M224.9 209.5h1.2M226.1 207.2h-1.2M85.2 220.3v1.3M87.5 221.6v-1.3M99.5 220.4v-1.2"/>
<path d="M111 220.4h-11.5"/>
</g>
<g fill="none" stroke="#000" stroke-width=".3" stroke-dasharray="1.3 .6" stroke-dashoffset=".8">
<path d="M101.9 194v3.5M107.1 196.6v-1.7M109.8 198.3v1.6M109.8 197.5v-3.5M109.8 199.9v-1.7M214.9 194.2v1.6M216.3 194.2v1.6M223 194.2v1.6M225 194.2v1.6M84.6 219.2h3.6M85.5 216.6h1.7M88.2 211.3h-3.6"/>
<path d="M100.3 209h1.6M101.8 219.2h-1.6M104 219.1h1.7M108.1 208.3l-7.9 7.9M109.7 215.1v-1.7M109.8 206.6v1.7M221.1 209.2v-1.7"/>
</g>
<g fill="none" stroke="#000" stroke-width=".3" stroke-dasharray="1.3 .6" stroke-dashoffset=".2">
<path d="M100.9 194.9v-4.7M101 190.3v18M110.8 190.2v4.7M207.5 194.6h-2.8M235 194.6h-2.8M92.8 211.3l6.1 6.1M92.9 211.3l6 6M98.9 210.4h-18M100.2 216.2l7.3-7.3M106.6 208.9l3.3-3.3M107.4 208.9l-7.3 7.3M109.8 200.9v4.6"/>
<path d="M109.8 200.9l-7.3 7.4M109.8 205.6v-4.7M109.8 200.9l-7.4 7.4M110.7 208.3v-18M80.9 220.1h18M85.5 220.2h-4.7M98.9 220.6h12.3M111.2 220.6v-12.3M111.2 221.1l-12.3 .3"/>
</g>
<g fill="none" stroke="#000" stroke-width=".3" stroke-dasharray="1.3 .6" stroke-dashoffset=".9">
<path d="M100.9 194.9v1.7M100.9 196.6h1.8M102.7 194.9h-1.8M103.8 199.6v1.8M103.8 199.5v1.9M109 196.6h1.8M109.9 199.9v-1.7M110.8 196.6v-1.7M110.8 194.9h-1.8M204.7 194.6l-1.2 1.2M204.9 194.5l-1.3 1.2M208.6 195.7l-1.2-1.2"/>
<path d="M208.7 195.8l-1.2-1.2M216.1 195.8a1.15 1.15 0 0 0-1.1 1.2M224.8 197a1.15 1.15 0 0 0-1.2-1.2M232.2 194.6l-1.2 1.2M232.4 194.5l-1.3 1.2M236.1 195.7l-1.2-1.2M236.2 195.8l-1.2-1.2M85.5 218.4v1.8M85.5 210.3v1.8M87.2 210.3h-1.7M87.2 212.1v-1.8M100.2 211.3h1.7"/>
<path d="M101.8 219.3h-1.7M103.8 219.2h1.9M104.1 201.4v-1.9M104.1 201.4v-1.8M105.7 218.9h-1.9M109.5 213.2v1.9M109.8 208.3v-1.8M109.8 215.1v-1.9M85.5 220.2h1.7M87.2 220.2v-1.8"/>
</g>
<g fill="none" stroke="#000" stroke-width=".3" stroke-dasharray="1.3 .6" stroke-dashoffset=".7">
<path d="M112 179.9v28.4M218.5 195.1h1.4M219.9 195.1h1.3M88.8 211.3v1.3M88.8 219.2h5.7M88.8 219.2v-5.6M88.8 212.6v-1.3M88.8 212.6l6.6 6.6M88.9 212.6l6.6 6.6M88.9 219.2v-5.5M94.4 219.2h-5.5M95.4 219.3l-6.6-6.7"/>
<path d="M99.7 210.5h1.4M101.1 210.5v-1.4M101.8 219.2l8-8M101.8 219.3l8.1-8.1M101.9 207.9l8-8M101.9 207.8l7.9-7.9M101.9 207.7v-9.4M109.8 211.2l-8 8M109.9 200.8l-8 8M98.9 221.4h-28.4"/>
</g>
<g fill="none" stroke="#000" stroke-width=".3" stroke-dasharray="1.3 .6" stroke-dashoffset=".3">
<path d="M204.8 195.2v.7M205.3 195.2v.7M205.8 195.2v.7M205.8 195.2h.7M206.5 195.2v.7M207 195.2v.7M207.4 194.5h-2.5M207.4 195.2v.7M232.3 195.2v.7M232.8 195.2v.7M233.3 195.2v.7M233.3 195.2h.7"/>
<path d="M234 195.2v.7M234.5 195.2v.7M234.9 194.5h-2.5M234.9 195.2v.7M92.7 211.3h4.5M98.2 211.3h.7M99.5 211.3h.7M100.1 210.6v.7M101.9 209.2h-.7M101.9 211.3v-2.5M106.2 200.9l-.4-.5M106.5 200.4l-.3 .5"/>
<path d="M107.6 200.1v-.6M109.8 206.5l-1.7 1.8M109.9 212.1l-7.2 7.2M111.2 221.6l.6-.3"/>
</g>
<g fill="none" stroke="#000" stroke-width=".3" stroke-dasharray="1.3 .6" stroke-dashoffset="-.1">
<path d="M102.7 197.5v-3.4M109 194.1v3.4M214.9 195.8v32.1M218.6 196.1v7.2M224.9 195.8v32.1M84.7 212.1h3.4M88.1 218.4h-3.4M95.4 219.2h3.5M97.2 211.3l2.3 2.3M98.9 219.2h-3.4M100.1 215.3l6.5-6.4M106.5 208.9l-6.3 6.3"/>
<path d="M109.9 206.4l-2.5 2.5M109.9 212.1v7.2M109.9 219.3h-7.2M221.1 203.3v-7.2M99.5 220.4v-9.1"/>
</g>
<g fill="none" stroke="#000" stroke-width=".3" stroke-dasharray="1.3 .6" stroke-dashoffset=".1">
<path d="M99.6 196.8h4.8M104.4 194.8h-4.8M107.3 196.8h4.8M112.1 194.8h-4.8M215 195.1v18.2M223.6 197v16.3M85.4 209.1v4.8M85.4 216.8v4.8M87.4 213.9v-4.8M88.9 211.3h2.9M91.9 211.3h-3.1M100.2 219.2v-3"/>
<path d="M100.2 216.2v3M109.8 208.3v2.9M109.9 205.6v-4.8M112 208.3l-.3 12.5M213.6 209.3h4.8M216.1 213.3v-18.2M218.4 207.3h-4.8M221.3 209.3h4.8M224.8 213.3v-16.3M226.1 207.3h-4.8M87.4 221.6v-4.8"/>
</g>
<g fill="none" stroke="#000" stroke-width=".3" stroke-dasharray="1.3 .6" stroke-dashoffset="-.2">
<path d="M101.9 194v3.5M102.7 197.5v-3.5M102.7 195.9v-1v1.7v-.7M109 195.9v-1v1.7v-.7M109.1 194v3.5M109.8 197.5v-3.5M216.1 197h3.5M84.6 219.2h3.5M84.6 212.1h3.5M86.5 218.4h-1h1.7h-.7M86.5 212.1h-1h1.7h-.7M88.1 211.3h-3.5"/>
<path d="M88.1 218.5h-3.5M101.9 207.7l7.9-7.8"/>
</g>
<path d="M98.9 221.4l12.5-.3M111.7 220.8l.3-12.5" fill="none" stroke="#808080" stroke-width=".3" stroke-dasharray="6.3 1.3 1.3 1.3 1.3 1.3" stroke-dashoffset="3.3"/>
<path d="M99.8 177.4v30.9M98.9 209.2h-30.9" fill="none" stroke="#808080" stroke-width=".3" stroke-dasharray="6.3 1.3 1.3 1.3 1.3 1.3" stroke-dashoffset=".5"/>
<path d="M112 208.3v-28.4M70.5 221.4h28.4" fill="none" stroke="#808080" stroke-width=".3" stroke-dasharray="6.3 1.3 1.3 1.3 1.3 1.3" stroke-dashoffset="1.7"/>
<path d="M379.2 42.7v33.9M380.4 42v33.9M380.4 75.9v-33.9M381.6 76.6v-33.9M311.8 81.6v33.9M313 81v33.9M313 114.9v-33.9" fill="none" stroke="#808080" stroke-width=".3" stroke-dasharray="6.3 1.3 1.3 1.3 1.3 1.3" stroke-dashoffset="-1.1"/>
<path d="M314.2 114.3v-32.7" fill="none" stroke="#808080" stroke-width=".3" stroke-dasharray="6.3 1.3 1.3 1.3 1.3 1.3" stroke-dashoffset="-.5"/>
<path d="M379.1 76.8l-66 38.1M379.2 78.1l-66.1 38.2M313.1 116.3l66.1-38.2M314.2 116.9l66.1-38.1" fill="none" stroke="#808080" stroke-width=".3" stroke-dasharray="6.3 1.3 1.3 1.3 1.3 1.3" stroke-dashoffset="3.1"/>
<g font-size="4.1">
<text x="262.2" y="45.2">B</text>
<text x="223" y="74.3" transform="rotate(-90 223 74.3)">640.4</text>
<text x="212.7" y="80.3" transform="rotate(-90 212.7 80.3)">623.0（切断寸法）</text>
<text x="202.4" y="102.1">A</text>
<text x="103.1" y="112.5">1402.0（切断寸法）</text>
<text x="113.3" y="122.2">1430.0</text>
<text x="102.1" y="167.7">25.0</text>
<text x="134.7" y="205.5" transform="rotate(-90 134.7 205.5)">25.0</text>
<text x="44.7" y="218" transform="rotate(-90 44.7 218)">25.0</text>
<text x="134.7" y="218.2" transform="rotate(-90 134.7 218.2)">26.6</text>
<text x="89.5" y="237.1">25.0</text>
<text x="102.1" y="237.1">26.6</text>
</g>
<g font-size="4.1" fill="#191924">
<text x="288.1" y="148.5">部品番号</text>
<text x="336.7" y="148.5">品名</text>
<text x="381.6" y="148.5">材料</text>
<text x="395.9" y="148.5">個数</text>
<text x="295.2" y="155">1</text>
<text x="325.3" y="155">アルミパイプ 横用</text>
<text x="378.3" y="155">6063-T5</text>
<text x="399" y="155">1</text>
<text x="295.2" y="162">2</text>
<text x="323.1" y="162">アルミパイプ 縦用-S</text>
<text x="378.3" y="162">6063-T5</text>
<text x="399" y="162">2</text>
<text x="295.2" y="169">3</text>
<text x="329.8" y="169">L字ジョイント</text>
<text x="381.8" y="169">ASA</text>
<text x="399" y="169">2</text>
<text x="295.2" y="177.3">4</text>
<text x="324.1" y="177.3">L字ジョイントカバー</text>
<text x="381.8" y="177.3">ASA</text>
<text x="399" y="177.3">2</text>
<text x="295.2" y="186.9">7</text>
<text x="331.3" y="186.9">ブラケットB</text>
<text x="380.5" y="186.9">SPHC</text>
<text x="399" y="186.9">2</text>
<text x="295.2" y="196.5">8</text>
<text x="331.4" y="196.5">ブラケットA</text>
<text x="380.5" y="196.5">SPHC</text>
<text x="399" y="196.5">2</text>
<text x="295.2" y="206.1">9</text>
<text x="319.5" y="206.1">Φ5×50皿タッピングねじ</text>
<text x="378.1" y="206.1">SUSXM7</text>
<text x="399" y="206.1">4</text>
<text x="294.2" y="215.8">10</text>
<text x="322.4" y="215.8">M5×16小頭皿小ねじ</text>
<text x="378.1" y="215.8">SUSXM7</text>
<text x="399" y="215.8">2</text>
<text x="294.2" y="225.4">11</text>
<text x="322.4" y="225.4">M4×10極低頭小ねじ</text>
<text x="378.1" y="225.4">SUSXM7</text>
<text x="399" y="225.4">4</text>
<text x="48.9" y="230">詳細図 A</text>
<text x="184.1" y="231.9">詳細図 B</text>
<text x="46.8" y="234.5">ｽｹｰﾙ 1 : 2</text>
<text x="182" y="236.4">ｽｹｰﾙ 1 : 2</text>
<text x="294.2" y="235.1">12</text>
<text x="315.5" y="235.1">Φ4×12極低頭タッピングねじ</text>
<text x="378.1" y="235.1">SUSXM7</text>
<text x="399" y="235.1">8</text>
</g>
<g font-size="3.5">
<text x="26.6" y="50.4">天井</text>
<text x="40.3" y="76.9">2</text>
<text x="182.7" y="74.2">2</text>
<text x="41.2" y="111.6">4</text>
<text x="204.9" y="113.9">4</text>
<text x="209.2" y="163">10</text>
<text x="242" y="166.6">9</text>
<text x="197.1" y="168.2">9</text>
<text x="89.6" y="175.7">2</text>
<text x="88.1" y="190.6">12</text>
<text x="118.9" y="187.7">12</text>
<text x="66" y="196.8">3</text>
<text x="58.2" y="202.1">1</text>
<text x="80.7" y="199.3">12</text>
<text x="190.8" y="203.9">7</text>
<text x="198.8" y="211.2">11</text>
<text x="236.1" y="211.2">11</text>
<text x="202.4" y="220.5">2</text>
<text x="128.8" y="234.6">4</text>
<text x="237.8" y="236">8</text>
<text x="340.8" y="270.7">1:10</text>
</g>
<g font-size="3.5" fill="#191924">
<text x="277.5" y="270.7">天井付け物干しkacu</text>
<text x="277.5" y="281.3">U型-S 施工図</text>
<text x="336.8" y="281.3">2020/09/28</text>
<text x="381.8" y="280.7">3</text>
</g>
<text font-size="3.2" fill="#191924" x="14.7" y="287.5">※この図面データの著作権および所有権は、森田アルミ工業株式会社が所有しております。　COPYRIGHT © Morita Aluminum Industry, Inc., ALL RIGHTS RESERVED</text>
<g font-size="2.8" fill="#191924">
<text x="265.5" y="266.8">機種名</text>
<text x="330.3" y="266.6">尺度</text>
<text x="381.4" y="271.7">森田アルミ工業(株)</text>
<text x="265.5" y="276.8">図名</text>
<text x="330.3" y="277.3">日付</text>
</g>
<text font-size="2.8" x="361.3" y="276.9">図番</text>
</svg>
